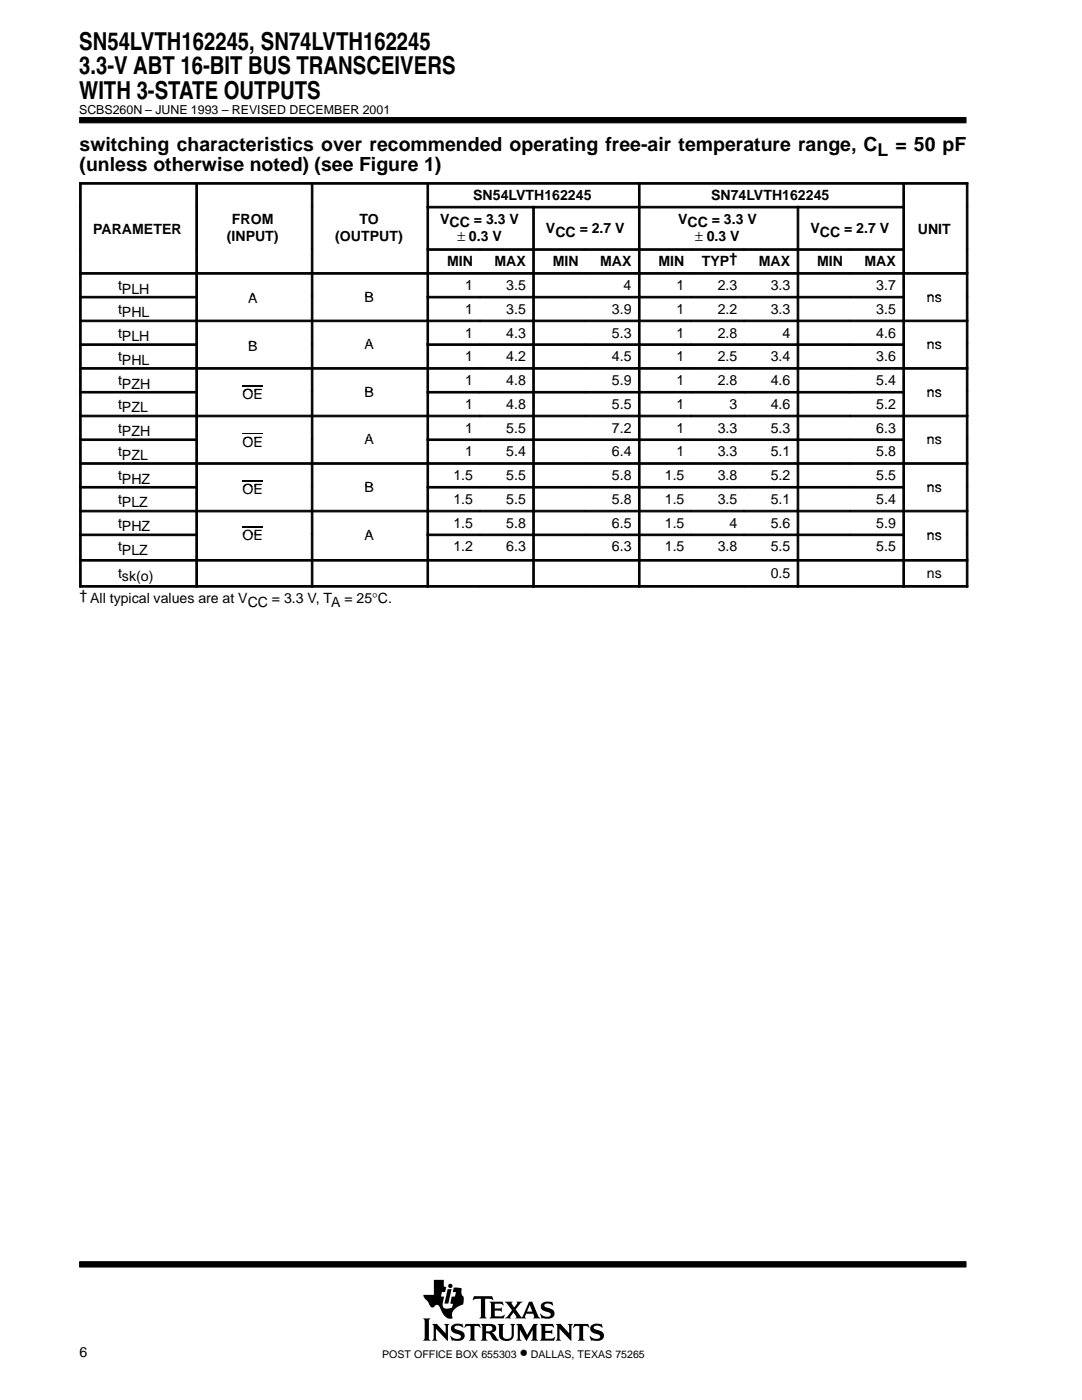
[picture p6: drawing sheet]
<svg xmlns="http://www.w3.org/2000/svg" width="216mm" height="279mm" viewBox="0 0 216 279" stroke-linecap="round" stroke-linejoin="round" font-family="sans-serif">
<g fill="#000" stroke="#000" stroke-width=".2">
<path d="M15.9 23.5h176.9v1h-176.9z" fill-rule="evenodd"/>
<path d="M15.9 251.8h176.9v1.1h-176.9z" fill-rule="evenodd"/>
</g>
<g fill="#000">
<path d="M89.3 257.3h.8l-.6 2.9h-.8z"/>
<path d="M84.4 263.1h1.5l-.3 .4v3.7l.3 .4h-1.5l.3-.6v-3.4z" fill-rule="evenodd"/>
<path d="M86.2 264.2h1l1.7 1.9v-1.5l-.3-.4h1.1l-.3 .4v3l-2.4-2.4v2l.3 .4h-1.1l.3-.6v-2.3z" fill-rule="evenodd"/>
<path d="M86.6 255.4h2v1.3l.4 .2-.2 1h-.6l-.2 .9h.6l-.2 1.1a1.11 1.11 0 0 0 .3 1.2l.6 .1 .9-.3 .2-.7-.5-.1 .2-1.3h.7l.2-.9h-.7l.3-1 1.5 .2v1l.1 .4 .3 .3v.9a.54 .54 0 0 1-.4 .7l-.4 .2a2.35 2.35 0 0 0-1.5 1.6v.4a.29 .29 0 0 1 .1 .3 .29 .29 0 0 1-.2 .3h-.1a2.21 2.21 0 0 1-2-1.9l-.1-.1a.68 .68 0 0 0-.5-.7 .68 .68 0 0 0-.8 .4 .88 .88 0 0 1-1.1-.9l-.8-.9-.2-.7h2.1z" fill-rule="evenodd"/>
<path d="M90.2 264.5a2.17 2.17 0 0 1 1.9-.2l.1-.1 .3 .8-.8-.4h-.7a.36 .36 0 0 0-.3 .4 .36 .36 0 0 0 .4 .3l.3 .1a1.19 1.19 0 0 1 1.3 1.5l-.1 .1a1.23 1.23 0 0 1-1.1 .6l-1.1-.1-.2 .1-.4-1h.1a1.37 1.37 0 0 0 2.1 .3 .6 .6 0 0 0-.8-.7 1.08 1.08 0 0 1-1-.5 1.08 1.08 0 0 1 0-1.1z" fill-rule="evenodd"/>
<path d="M92.9 264.2h2.8l.2 .8-.5-.4h-.6l-.1 .2v2.4l.3 .4h-1.4l.2-.3 .1-.3v-2.3l-.7-.1-.6 .4z" fill-rule="evenodd"/>
<path d="M94.6 258.7h3.6l.2 .8-.7-.3-.9 .1v3.4l.3 .4h-1.4l.3-.4v-3.4l-1-.1-.7 .3z" fill-rule="evenodd"/>
<path d="M95.9 264.2h2.1a.85 .85 0 0 1 1 .8 .85 .85 0 0 1-.9 .9l.4 .3 .7 1 .4 .2-.2 .1a1.11 1.11 0 0 1-1.4-.9l-.3-.4-.7-.1v1l.3 .5h-1.4l.3-.6v-2.3z" fill-rule="evenodd"/>
<path d="M97.7 259.8h2.6l.2 .7-.7-.3-1.1 .1v.8h1.1l.3-.2v.9l-.3-.2h-1.1v1l.1 .1h1.3l.5-.3h.1l-.2 .7h-2.8l.3-.5v-2.3z" fill-rule="evenodd"/>
<path d="M99.3 264.2h1.3l-.3 .4 .1 2.2 .2 .3 .8 .1a.73 .73 0 0 0 .7-.8v-1.8l-.3-.4h1l-.3 .4v1.9a1.56 1.56 0 0 1-1.3 1.2 1.56 1.56 0 0 1-1.5-.7l-.1-2.4z" fill-rule="evenodd"/>
<path d="M103 264.2h1.1l1.1 2.2 1.2-2.2h.9l-.3 .4v2.6l.4 .4h-1.4l.3-.4v-1.8l-1.3 2.2-1.3-2.2v1.7l.4 .5h-1.1l.3-.6v-2.3z" fill-rule="evenodd"/>
<path d="M100.7 259.8h1.6l-.2 .4 .5 .7 .6-.8-.1-.3h1.2l-.5 .3-.9 1.2 1 1.5a.22 .22 0 0 0 .3 .1 .22 .22 0 0 0 .1-.3l1.3-2.8h.6l1.2 2.9 .4 .4-1.4-.1a.24 .24 0 0 0 .2-.1 .24 .24 0 0 0 0-.3l-.2-.4h-1.4l-.3 .6 .3 .3h-2.2l.2-.3-.5-.9-.7 .9 .2 .3h-1.3l.5-.4 1-1.2z" fill-rule="evenodd"/>
<path d="M108.1 260.2l.1-.1a1.88 1.88 0 0 1 1.4-.3l.4 .1 .2-.2 .2 .8-1.1-.4a.44 .44 0 0 0-.7 .4 .44 .44 0 0 0 .6 .5 1.34 1.34 0 0 1 1.4 1.3 1.13 1.13 0 0 1-1.1 .9h-.8a.37 .37 0 0 0-.6 0l-.3-1h.1l.6 .5 .8 .1a.47 .47 0 0 0 .6-.5 .47 .47 0 0 0-.5-.4l-.2-.1a1.11 1.11 0 0 1-1.2-1.5z" fill-rule="evenodd"/>
<path d="M107.7 264.2h2.6l.2 .8-.6-.4-1.1 .1v.9h1l.4-.3v1l-.3-.3h-1.1v1.1h1.4l.5-.3-.2 .8h-2.8l.3-.6v-2.3z" fill-rule="evenodd"/>
<path d="M110.9 264.2h1l1.7 1.9v-1.5l-.3-.4h1l-.3 .4v3l-2.4-2.4v2l.3 .4h-1l.3-.4v-2.6z" fill-rule="evenodd"/>
<path d="M114.6 264.2h2.8l.2 .8-.5-.4h-.6l-.1 .2v2.4l.3 .4h-1.4l.3-.4v-2.4l-.1-.2h-.6l-.6 .4z" fill-rule="evenodd"/>
<path d="M118 264.5a2.12 2.12 0 0 1 1.9-.2l.1-.1 .3 .8-.8-.4h-.7a.35 .35 0 0 0-.3 .3 .35 .35 0 0 0 .2 .4l.5 .1a1.16 1.16 0 0 1 1.2 1.6 1.23 1.23 0 0 1-1.1 .6l-1.1-.1-.2 .1-.4-1 .9 .5 .7 .1a.47 .47 0 0 0 .6-.4 .47 .47 0 0 0-.6-.5 1.28 1.28 0 0 1-1.4-1.4z" fill-rule="evenodd"/>
<circle cx="89.9" cy="256.6" r=".43"/>
</g>
<g fill="#fff">
<path d="M105.7 260.4l.5 1.4h-1z"/>
<path d="M97 264.7l.6-.1a.56 .56 0 0 1 .7 .5 .56 .56 0 0 1-.7 .6h-.6z" fill-rule="evenodd"/>
</g>
<g fill="#000" stroke="#000" stroke-width=".2">
<path d="M15.9 36.4h.3v4.8h-.3z" fill-rule="evenodd"/>
<path d="M15.9 36.4h23.2v.4h-23.2z" fill-rule="evenodd"/>
<path d="M39.1 36.4h.3v4.8h-.3z" fill-rule="evenodd"/>
<path d="M39.1 36.4h23v.4h-23z" fill-rule="evenodd"/>
<path d="M62.1 36.4h.3v4.8h-.3z" fill-rule="evenodd"/>
<path d="M62.1 36.4h23.1v.4h-23.1z" fill-rule="evenodd"/>
<path d="M85.2 36.4h.3v4.8h-.3z" fill-rule="evenodd"/>
<path d="M85.2 36.4h42.2v.4h-42.2z" fill-rule="evenodd"/>
<path d="M127.4 36.4h.3v4.8h-.3z" fill-rule="evenodd"/>
<path d="M127.4 36.4h52.7v.4h-52.7z" fill-rule="evenodd"/>
<path d="M180.2 36.4h.3v4.8h-.3z" fill-rule="evenodd"/>
<path d="M180.2 36.4h12.9v.4h-12.9z" fill-rule="evenodd"/>
<path d="M192.8 36.4h.3v4.8h-.3z" fill-rule="evenodd"/>
<path d="M15.9 41.2h.3v8.4h-.3z" fill-rule="evenodd"/>
<path d="M15.9 49.6h.3v4.8h-.3z" fill-rule="evenodd"/>
<path d="M15.9 54.4h.3v4.7h-.3z" fill-rule="evenodd"/>
<path d="M15.9 54.4h23.2v.3h-23.2z" fill-rule="evenodd"/>
<path d="M15.9 59.1h.3v4.8h-.3z" fill-rule="evenodd"/>
<path d="M15.9 59.1h23.2v.4h-23.2z" fill-rule="evenodd"/>
<path d="M39.1 41.2h.3v8.4h-.3z" fill-rule="evenodd"/>
<path d="M39.1 49.6h.3v4.8h-.3z" fill-rule="evenodd"/>
<path d="M39.1 54.4h.3v4.7h-.3z" fill-rule="evenodd"/>
<path d="M39.1 54.4h23v.3h-23z" fill-rule="evenodd"/>
<path d="M39.1 59.1h.3v4.8h-.3z" fill-rule="evenodd"/>
<path d="M62.1 41.2h.3v8.4h-.3z" fill-rule="evenodd"/>
<path d="M62.1 49.6h.3v4.8h-.3z" fill-rule="evenodd"/>
<path d="M62.1 54.4h.3v4.7h-.3z" fill-rule="evenodd"/>
<path d="M62.1 54.4h23.1v.3h-23.1z" fill-rule="evenodd"/>
<path d="M62.1 59.1h.3v4.8h-.3z" fill-rule="evenodd"/>
<path d="M85.2 41.2h.3v8.4h-.3z" fill-rule="evenodd"/>
<path d="M85.2 41.2h21.1v.3h-21.1z" fill-rule="evenodd"/>
<path d="M85.2 49.6h.3v4.8h-.3z" fill-rule="evenodd"/>
<path d="M85.2 49.6h10.5v.4h-10.5z" fill-rule="evenodd"/>
<path d="M85.2 54.4h.3v4.7h-.3z" fill-rule="evenodd"/>
<path d="M85.2 54.4h10.5v.3h-10.5z" fill-rule="evenodd"/>
<path d="M85.2 59.1h.3v4.8h-.3z" fill-rule="evenodd"/>
<path d="M85.2 59.1h10.5v.4h-10.5z" fill-rule="evenodd"/>
<path d="M95.8 49.6h10.5v.4h-10.5z" fill-rule="evenodd"/>
<path d="M95.8 54.4h10.5v.3h-10.5z" fill-rule="evenodd"/>
<path d="M95.8 59.1h10.5v.4h-10.5z" fill-rule="evenodd"/>
<path d="M106.3 41.2h.3v8.4h-.3z" fill-rule="evenodd"/>
<path d="M106.3 41.2h21.1v.3h-21.1z" fill-rule="evenodd"/>
<path d="M106.3 49.6h.3v4.8h-.3z" fill-rule="evenodd"/>
<path d="M106.3 49.6h10.5v.4h-10.5z" fill-rule="evenodd"/>
<path d="M106.3 54.4h.3v4.7h-.3z" fill-rule="evenodd"/>
<path d="M106.3 54.4h10.5v.3h-10.5z" fill-rule="evenodd"/>
<path d="M106.3 59.1h.3v4.8h-.3z" fill-rule="evenodd"/>
<path d="M106.3 59.1h10.5v.4h-10.5z" fill-rule="evenodd"/>
<path d="M116.8 49.6h10.6v.4h-10.6z" fill-rule="evenodd"/>
<path d="M116.8 54.4h10.6v.3h-10.6z" fill-rule="evenodd"/>
<path d="M116.8 59.1h10.6v.4h-10.6z" fill-rule="evenodd"/>
<path d="M127.4 41.2h.3v8.4h-.3z" fill-rule="evenodd"/>
<path d="M127.4 41.2h31.6v.3h-31.6z" fill-rule="evenodd"/>
<path d="M127.4 49.6h.3v4.8h-.3z" fill-rule="evenodd"/>
<path d="M127.4 49.6h10.5v.4h-10.5z" fill-rule="evenodd"/>
<path d="M127.4 54.4h.3v4.7h-.3z" fill-rule="evenodd"/>
<path d="M127.4 54.4h10.5v.3h-10.5z" fill-rule="evenodd"/>
<path d="M127.4 59.1h.3v4.8h-.3z" fill-rule="evenodd"/>
<path d="M127.4 59.1h10.5v.4h-10.5z" fill-rule="evenodd"/>
<path d="M138 49.6h10.5v.4h-10.5z" fill-rule="evenodd"/>
<path d="M138 54.4h10.5v.3h-10.5z" fill-rule="evenodd"/>
<path d="M138 59.1h10.5v.4h-10.5z" fill-rule="evenodd"/>
<path d="M148.5 49.6h10.5v.4h-10.5z" fill-rule="evenodd"/>
<path d="M148.5 54.4h10.5v.3h-10.5z" fill-rule="evenodd"/>
<path d="M148.5 59.1h10.5v.4h-10.5z" fill-rule="evenodd"/>
<path d="M159.1 41.2h.3v8.4h-.3z" fill-rule="evenodd"/>
<path d="M159.1 41.2h21v.3h-21z" fill-rule="evenodd"/>
<path d="M159.1 49.6h.3v4.8h-.3z" fill-rule="evenodd"/>
<path d="M159.1 49.6h10.5v.4h-10.5z" fill-rule="evenodd"/>
<path d="M159.1 54.4h.3v4.7h-.3z" fill-rule="evenodd"/>
<path d="M159.1 54.4h10.5v.3h-10.5z" fill-rule="evenodd"/>
<path d="M159.1 59.1h.3v4.8h-.3z" fill-rule="evenodd"/>
<path d="M159.1 59.1h10.5v.4h-10.5z" fill-rule="evenodd"/>
<path d="M169.6 49.6h10.5v.4h-10.5z" fill-rule="evenodd"/>
<path d="M169.6 54.4h10.5v.3h-10.5z" fill-rule="evenodd"/>
<path d="M169.6 59.1h10.5v.4h-10.5z" fill-rule="evenodd"/>
<path d="M180.2 41.2h.3v8.4h-.3z" fill-rule="evenodd"/>
<path d="M180.2 49.6h.3v4.8h-.3z" fill-rule="evenodd"/>
<path d="M180.2 54.4h.3v4.7h-.3z" fill-rule="evenodd"/>
<path d="M180.2 54.4h12.9v.3h-12.9z" fill-rule="evenodd"/>
<path d="M180.2 59.1h.3v4.8h-.3z" fill-rule="evenodd"/>
<path d="M192.8 41.2h.3v8.4h-.3z" fill-rule="evenodd"/>
<path d="M192.8 49.6h.3v4.8h-.3z" fill-rule="evenodd"/>
<path d="M192.8 54.4h.3v4.7h-.3z" fill-rule="evenodd"/>
<path d="M192.8 59.1h.3v4.8h-.3z" fill-rule="evenodd"/>
<path d="M15.9 63.9h.3v4.7h-.3z" fill-rule="evenodd"/>
<path d="M15.9 63.9h23.2v.3h-23.2z" fill-rule="evenodd"/>
<path d="M15.9 68.6h.3v4.7h-.3z" fill-rule="evenodd"/>
<path d="M15.9 68.6h23.2v.3h-23.2z" fill-rule="evenodd"/>
<path d="M15.9 73.4h.3v4.7h-.3z" fill-rule="evenodd"/>
<path d="M15.9 73.4h23.2v.3h-23.2z" fill-rule="evenodd"/>
<path d="M15.9 78.1h.3v4.7h-.3z" fill-rule="evenodd"/>
<path d="M15.9 78.1h23.2v.3h-23.2z" fill-rule="evenodd"/>
<path d="M39.1 63.9h.3v4.7h-.3z" fill-rule="evenodd"/>
<path d="M39.1 63.9h23v.3h-23z" fill-rule="evenodd"/>
<path d="M39.1 68.6h.3v4.7h-.3z" fill-rule="evenodd"/>
<path d="M39.1 73.4h.3v4.7h-.3z" fill-rule="evenodd"/>
<path d="M39.1 73.4h23v.3h-23z" fill-rule="evenodd"/>
<path d="M39.1 78.1h.3v4.7h-.3z" fill-rule="evenodd"/>
<path d="M62.1 63.9h.3v4.7h-.3z" fill-rule="evenodd"/>
<path d="M62.1 63.9h23.1v.3h-23.1z" fill-rule="evenodd"/>
<path d="M62.1 68.6h.3v4.7h-.3z" fill-rule="evenodd"/>
<path d="M62.1 73.4h.3v4.7h-.3z" fill-rule="evenodd"/>
<path d="M62.1 73.4h23.1v.3h-23.1z" fill-rule="evenodd"/>
<path d="M62.1 78.1h.3v4.7h-.3z" fill-rule="evenodd"/>
<path d="M85.2 63.9h.3v4.7h-.3z" fill-rule="evenodd"/>
<path d="M85.2 63.9h10.5v.3h-10.5z" fill-rule="evenodd"/>
<path d="M85.2 68.6h.3v4.7h-.3z" fill-rule="evenodd"/>
<path d="M85.2 68.6h10.5v.3h-10.5z" fill-rule="evenodd"/>
<path d="M85.2 73.4h.3v4.7h-.3z" fill-rule="evenodd"/>
<path d="M85.2 73.4h10.5v.3h-10.5z" fill-rule="evenodd"/>
<path d="M85.2 78.1h.3v4.7h-.3z" fill-rule="evenodd"/>
<path d="M85.2 78.1h10.5v.3h-10.5z" fill-rule="evenodd"/>
<path d="M95.8 63.9h10.5v.3h-10.5z" fill-rule="evenodd"/>
<path d="M95.8 68.6h10.5v.3h-10.5z" fill-rule="evenodd"/>
<path d="M95.8 73.4h10.5v.3h-10.5z" fill-rule="evenodd"/>
<path d="M95.8 78.1h10.5v.3h-10.5z" fill-rule="evenodd"/>
<path d="M106.3 63.9h.3v4.7h-.3z" fill-rule="evenodd"/>
<path d="M106.3 63.9h10.5v.3h-10.5z" fill-rule="evenodd"/>
<path d="M106.3 68.6h.3v4.7h-.3z" fill-rule="evenodd"/>
<path d="M106.3 68.6h10.5v.3h-10.5z" fill-rule="evenodd"/>
<path d="M106.3 73.4h.3v4.7h-.3z" fill-rule="evenodd"/>
<path d="M106.3 73.4h10.5v.3h-10.5z" fill-rule="evenodd"/>
<path d="M106.3 78.1h.3v4.7h-.3z" fill-rule="evenodd"/>
<path d="M106.3 78.1h10.5v.3h-10.5z" fill-rule="evenodd"/>
<path d="M116.8 63.9h10.6v.3h-10.6z" fill-rule="evenodd"/>
<path d="M116.8 68.6h10.6v.3h-10.6z" fill-rule="evenodd"/>
<path d="M116.8 73.4h10.6v.3h-10.6z" fill-rule="evenodd"/>
<path d="M116.8 78.1h10.6v.3h-10.6z" fill-rule="evenodd"/>
<path d="M127.4 63.9h.3v4.7h-.3z" fill-rule="evenodd"/>
<path d="M127.4 63.9h10.5v.3h-10.5z" fill-rule="evenodd"/>
<path d="M127.4 68.6h.3v4.7h-.3z" fill-rule="evenodd"/>
<path d="M127.4 68.6h10.5v.3h-10.5z" fill-rule="evenodd"/>
<path d="M127.4 73.4h.3v4.7h-.3z" fill-rule="evenodd"/>
<path d="M127.4 73.4h10.5v.3h-10.5z" fill-rule="evenodd"/>
<path d="M127.4 78.1h.3v4.7h-.3z" fill-rule="evenodd"/>
<path d="M127.4 78.1h10.5v.3h-10.5z" fill-rule="evenodd"/>
<path d="M138 63.9h10.5v.3h-10.5z" fill-rule="evenodd"/>
<path d="M138 68.6h10.5v.3h-10.5z" fill-rule="evenodd"/>
<path d="M138 73.4h10.5v.3h-10.5z" fill-rule="evenodd"/>
<path d="M138 78.1h10.5v.3h-10.5z" fill-rule="evenodd"/>
<path d="M148.5 63.9h10.5v.3h-10.5z" fill-rule="evenodd"/>
<path d="M148.5 68.6h10.5v.3h-10.5z" fill-rule="evenodd"/>
<path d="M148.5 73.4h10.5v.3h-10.5z" fill-rule="evenodd"/>
<path d="M148.5 78.1h10.5v.3h-10.5z" fill-rule="evenodd"/>
<path d="M159.1 63.9h.3v4.7h-.3z" fill-rule="evenodd"/>
<path d="M159.1 63.9h10.5v.3h-10.5z" fill-rule="evenodd"/>
<path d="M159.1 68.6h.3v4.7h-.3z" fill-rule="evenodd"/>
<path d="M159.1 68.6h10.5v.3h-10.5z" fill-rule="evenodd"/>
<path d="M159.1 73.4h.3v4.7h-.3z" fill-rule="evenodd"/>
<path d="M159.1 73.4h10.5v.3h-10.5z" fill-rule="evenodd"/>
<path d="M159.1 78.1h.3v4.7h-.3z" fill-rule="evenodd"/>
<path d="M159.1 78.1h10.5v.3h-10.5z" fill-rule="evenodd"/>
<path d="M169.6 63.9h10.5v.3h-10.5z" fill-rule="evenodd"/>
<path d="M169.6 68.6h10.5v.3h-10.5z" fill-rule="evenodd"/>
<path d="M169.6 73.4h10.5v.3h-10.5z" fill-rule="evenodd"/>
<path d="M169.6 78.1h10.5v.3h-10.5z" fill-rule="evenodd"/>
<path d="M180.2 63.9h.3v4.7h-.3z" fill-rule="evenodd"/>
<path d="M180.2 63.9h12.9v.3h-12.9z" fill-rule="evenodd"/>
<path d="M180.2 68.6h.3v4.7h-.3z" fill-rule="evenodd"/>
<path d="M180.2 73.4h.3v4.7h-.3z" fill-rule="evenodd"/>
<path d="M180.2 73.4h12.9v.3h-12.9z" fill-rule="evenodd"/>
<path d="M180.2 78.1h.3v4.7h-.3z" fill-rule="evenodd"/>
<path d="M192.8 63.9h.3v4.7h-.3z" fill-rule="evenodd"/>
<path d="M192.8 68.6h.3v4.7h-.3z" fill-rule="evenodd"/>
<path d="M192.8 73.4h.3v4.7h-.3z" fill-rule="evenodd"/>
<path d="M192.8 78.1h.3v4.7h-.3z" fill-rule="evenodd"/>
<path d="M15.9 82.9h.3v4.7h-.3z" fill-rule="evenodd"/>
<path d="M15.9 82.9h23.2v.3h-23.2z" fill-rule="evenodd"/>
<path d="M15.9 87.6h.3v4.7h-.3z" fill-rule="evenodd"/>
<path d="M15.9 87.6h23.2v.3h-23.2z" fill-rule="evenodd"/>
<path d="M15.9 92.3h.3v4.8h-.3z" fill-rule="evenodd"/>
<path d="M15.9 92.3h23.2v.4h-23.2z" fill-rule="evenodd"/>
<path d="M15.9 97.1h.3v4.7h-.3z" fill-rule="evenodd"/>
<path d="M15.9 97.1h23.2v.3h-23.2z" fill-rule="evenodd"/>
<path d="M39.1 82.9h.3v4.7h-.3z" fill-rule="evenodd"/>
<path d="M39.1 82.9h23v.3h-23z" fill-rule="evenodd"/>
<path d="M39.1 87.6h.3v4.7h-.3z" fill-rule="evenodd"/>
<path d="M39.1 92.3h.3v4.8h-.3z" fill-rule="evenodd"/>
<path d="M39.1 92.3h23v.4h-23z" fill-rule="evenodd"/>
<path d="M39.1 97.1h.3v4.7h-.3z" fill-rule="evenodd"/>
<path d="M62.1 82.9h.3v4.7h-.3z" fill-rule="evenodd"/>
<path d="M62.1 82.9h23.1v.3h-23.1z" fill-rule="evenodd"/>
<path d="M62.1 87.6h.3v4.7h-.3z" fill-rule="evenodd"/>
<path d="M62.1 92.3h.3v4.8h-.3z" fill-rule="evenodd"/>
<path d="M62.1 92.3h23.1v.4h-23.1z" fill-rule="evenodd"/>
<path d="M62.1 97.1h.3v4.7h-.3z" fill-rule="evenodd"/>
<path d="M85.2 82.9h.3v4.7h-.3z" fill-rule="evenodd"/>
<path d="M85.2 82.9h10.5v.3h-10.5z" fill-rule="evenodd"/>
<path d="M85.2 87.6h.3v4.7h-.3z" fill-rule="evenodd"/>
<path d="M85.2 87.6h10.5v.3h-10.5z" fill-rule="evenodd"/>
<path d="M85.2 92.3h.3v4.8h-.3z" fill-rule="evenodd"/>
<path d="M85.2 92.3h10.5v.4h-10.5z" fill-rule="evenodd"/>
<path d="M85.2 97.1h.3v4.7h-.3z" fill-rule="evenodd"/>
<path d="M85.2 97.1h10.5v.3h-10.5z" fill-rule="evenodd"/>
<path d="M95.8 82.9h10.5v.3h-10.5z" fill-rule="evenodd"/>
<path d="M95.8 87.6h10.5v.3h-10.5z" fill-rule="evenodd"/>
<path d="M95.8 92.3h10.5v.4h-10.5z" fill-rule="evenodd"/>
<path d="M95.8 97.1h10.5v.3h-10.5z" fill-rule="evenodd"/>
<path d="M106.3 82.9h.3v4.7h-.3z" fill-rule="evenodd"/>
<path d="M106.3 82.9h10.5v.3h-10.5z" fill-rule="evenodd"/>
<path d="M106.3 87.6h.3v4.7h-.3z" fill-rule="evenodd"/>
<path d="M106.3 87.6h10.5v.3h-10.5z" fill-rule="evenodd"/>
<path d="M106.3 92.3h.3v4.8h-.3z" fill-rule="evenodd"/>
<path d="M106.3 92.3h10.5v.4h-10.5z" fill-rule="evenodd"/>
<path d="M106.3 97.1h.3v4.7h-.3z" fill-rule="evenodd"/>
<path d="M106.3 97.1h10.5v.3h-10.5z" fill-rule="evenodd"/>
<path d="M116.8 82.9h10.6v.3h-10.6z" fill-rule="evenodd"/>
<path d="M116.8 87.6h10.6v.3h-10.6z" fill-rule="evenodd"/>
<path d="M116.8 92.3h10.6v.4h-10.6z" fill-rule="evenodd"/>
<path d="M116.8 97.1h10.6v.3h-10.6z" fill-rule="evenodd"/>
<path d="M127.4 82.9h.3v4.7h-.3z" fill-rule="evenodd"/>
<path d="M127.4 82.9h10.5v.3h-10.5z" fill-rule="evenodd"/>
<path d="M127.4 87.6h.3v4.7h-.3z" fill-rule="evenodd"/>
<path d="M127.4 87.6h10.5v.3h-10.5z" fill-rule="evenodd"/>
<path d="M127.4 92.3h.3v4.8h-.3z" fill-rule="evenodd"/>
<path d="M127.4 92.3h10.5v.4h-10.5z" fill-rule="evenodd"/>
<path d="M127.4 97.1h.3v4.7h-.3z" fill-rule="evenodd"/>
<path d="M127.4 97.1h10.5v.3h-10.5z" fill-rule="evenodd"/>
<path d="M138 82.9h10.5v.3h-10.5z" fill-rule="evenodd"/>
<path d="M138 87.6h10.5v.3h-10.5z" fill-rule="evenodd"/>
<path d="M138 92.3h10.5v.4h-10.5z" fill-rule="evenodd"/>
<path d="M138 97.1h10.5v.3h-10.5z" fill-rule="evenodd"/>
<path d="M148.5 82.9h10.5v.3h-10.5z" fill-rule="evenodd"/>
<path d="M148.5 87.6h10.5v.3h-10.5z" fill-rule="evenodd"/>
<path d="M148.5 92.3h10.5v.4h-10.5z" fill-rule="evenodd"/>
<path d="M148.5 97.1h10.5v.3h-10.5z" fill-rule="evenodd"/>
<path d="M159.1 82.9h.3v4.7h-.3z" fill-rule="evenodd"/>
<path d="M159.1 82.9h10.5v.3h-10.5z" fill-rule="evenodd"/>
<path d="M159.1 87.6h.3v4.7h-.3z" fill-rule="evenodd"/>
<path d="M159.1 87.6h10.5v.3h-10.5z" fill-rule="evenodd"/>
<path d="M159.1 92.3h.3v4.8h-.3z" fill-rule="evenodd"/>
<path d="M159.1 92.3h10.5v.4h-10.5z" fill-rule="evenodd"/>
<path d="M159.1 97.1h.3v4.7h-.3z" fill-rule="evenodd"/>
<path d="M159.1 97.1h10.5v.3h-10.5z" fill-rule="evenodd"/>
<path d="M169.6 82.9h10.5v.3h-10.5z" fill-rule="evenodd"/>
<path d="M169.6 87.6h10.5v.3h-10.5z" fill-rule="evenodd"/>
<path d="M169.6 92.3h10.5v.4h-10.5z" fill-rule="evenodd"/>
<path d="M169.6 97.1h10.5v.3h-10.5z" fill-rule="evenodd"/>
<path d="M180.2 82.9h.3v4.7h-.3z" fill-rule="evenodd"/>
<path d="M180.2 82.9h12.9v.3h-12.9z" fill-rule="evenodd"/>
<path d="M180.2 87.6h.3v4.7h-.3z" fill-rule="evenodd"/>
<path d="M180.2 92.3h.3v4.8h-.3z" fill-rule="evenodd"/>
<path d="M180.2 92.3h12.9v.4h-12.9z" fill-rule="evenodd"/>
<path d="M180.2 97.1h.3v4.7h-.3z" fill-rule="evenodd"/>
<path d="M192.8 82.9h.3v4.7h-.3z" fill-rule="evenodd"/>
<path d="M192.8 87.6h.3v4.7h-.3z" fill-rule="evenodd"/>
<path d="M192.8 92.3h.3v4.8h-.3z" fill-rule="evenodd"/>
<path d="M192.8 97.1h.3v4.7h-.3z" fill-rule="evenodd"/>
<path d="M15.9 101.8h.3v4.8h-.3z" fill-rule="evenodd"/>
<path d="M15.9 101.8h23.2v.4h-23.2z" fill-rule="evenodd"/>
<path d="M15.9 106.6h.3v5h-.3z" fill-rule="evenodd"/>
<path d="M15.9 106.6h23.2v.3h-23.2z" fill-rule="evenodd"/>
<path d="M15.9 111.7h.3v5.5h-.3z" fill-rule="evenodd"/>
<path d="M15.9 111.7h23.2v.3h-23.2z" fill-rule="evenodd"/>
<path d="M15.9 116.9h23.2v.3h-23.2z" fill-rule="evenodd"/>
<path d="M39.1 101.8h.3v4.8h-.3z" fill-rule="evenodd"/>
<path d="M39.1 101.8h23v.4h-23z" fill-rule="evenodd"/>
<path d="M39.1 106.6h.3v5h-.3z" fill-rule="evenodd"/>
<path d="M39.1 111.7h.3v5.5h-.3z" fill-rule="evenodd"/>
<path d="M39.1 111.7h23v.3h-23z" fill-rule="evenodd"/>
<path d="M39.1 116.9h23v.3h-23z" fill-rule="evenodd"/>
<path d="M62.1 101.8h.3v4.8h-.3z" fill-rule="evenodd"/>
<path d="M62.1 101.8h23.1v.4h-23.1z" fill-rule="evenodd"/>
<path d="M62.1 106.6h.3v5h-.3z" fill-rule="evenodd"/>
<path d="M62.1 111.7h.3v5.5h-.3z" fill-rule="evenodd"/>
<path d="M62.1 111.7h23.1v.3h-23.1z" fill-rule="evenodd"/>
<path d="M62.1 116.9h23.1v.3h-23.1z" fill-rule="evenodd"/>
<path d="M85.2 101.8h.3v4.8h-.3z" fill-rule="evenodd"/>
<path d="M85.2 101.8h10.5v.4h-10.5z" fill-rule="evenodd"/>
<path d="M85.2 106.6h.3v5h-.3z" fill-rule="evenodd"/>
<path d="M85.2 106.6h10.5v.3h-10.5z" fill-rule="evenodd"/>
<path d="M85.2 111.7h.3v5.5h-.3z" fill-rule="evenodd"/>
<path d="M85.2 111.7h10.5v.3h-10.5z" fill-rule="evenodd"/>
<path d="M85.2 116.9h10.5v.3h-10.5z" fill-rule="evenodd"/>
<path d="M95.8 101.8h10.5v.4h-10.5z" fill-rule="evenodd"/>
<path d="M95.8 106.6h10.5v.3h-10.5z" fill-rule="evenodd"/>
<path d="M95.8 111.7h10.5v.3h-10.5z" fill-rule="evenodd"/>
<path d="M95.8 116.9h10.5v.3h-10.5z" fill-rule="evenodd"/>
<path d="M106.3 101.8h.3v4.8h-.3z" fill-rule="evenodd"/>
<path d="M106.3 101.8h10.5v.4h-10.5z" fill-rule="evenodd"/>
<path d="M106.3 106.6h.3v5h-.3z" fill-rule="evenodd"/>
<path d="M106.3 106.6h10.5v.3h-10.5z" fill-rule="evenodd"/>
<path d="M106.3 111.7h.3v5.5h-.3z" fill-rule="evenodd"/>
<path d="M106.3 111.7h10.5v.3h-10.5z" fill-rule="evenodd"/>
<path d="M106.3 116.9h10.5v.3h-10.5z" fill-rule="evenodd"/>
<path d="M116.8 101.8h10.6v.4h-10.6z" fill-rule="evenodd"/>
<path d="M116.8 106.6h10.6v.3h-10.6z" fill-rule="evenodd"/>
<path d="M116.8 111.7h10.6v.3h-10.6z" fill-rule="evenodd"/>
<path d="M116.8 116.9h10.6v.3h-10.6z" fill-rule="evenodd"/>
<path d="M127.4 101.8h.3v4.8h-.3z" fill-rule="evenodd"/>
<path d="M127.4 101.8h10.5v.4h-10.5z" fill-rule="evenodd"/>
<path d="M127.4 106.6h.3v5h-.3z" fill-rule="evenodd"/>
<path d="M127.4 106.6h10.5v.3h-10.5z" fill-rule="evenodd"/>
<path d="M127.4 111.7h.3v5.5h-.3z" fill-rule="evenodd"/>
<path d="M127.4 111.7h10.5v.3h-10.5z" fill-rule="evenodd"/>
<path d="M127.4 116.9h10.5v.3h-10.5z" fill-rule="evenodd"/>
<path d="M138 101.8h10.5v.4h-10.5z" fill-rule="evenodd"/>
<path d="M138 106.6h10.5v.3h-10.5z" fill-rule="evenodd"/>
<path d="M138 111.7h10.5v.3h-10.5z" fill-rule="evenodd"/>
<path d="M138 116.9h10.5v.3h-10.5z" fill-rule="evenodd"/>
<path d="M148.5 101.8h10.5v.4h-10.5z" fill-rule="evenodd"/>
<path d="M148.5 106.6h10.5v.3h-10.5z" fill-rule="evenodd"/>
<path d="M148.5 111.7h10.5v.3h-10.5z" fill-rule="evenodd"/>
<path d="M148.5 116.9h10.5v.3h-10.5z" fill-rule="evenodd"/>
<path d="M159.1 101.8h.3v4.8h-.3z" fill-rule="evenodd"/>
<path d="M159.1 101.8h10.5v.4h-10.5z" fill-rule="evenodd"/>
<path d="M159.1 106.6h.3v5h-.3z" fill-rule="evenodd"/>
<path d="M159.1 106.6h10.5v.3h-10.5z" fill-rule="evenodd"/>
<path d="M159.1 111.7h.3v5.5h-.3z" fill-rule="evenodd"/>
<path d="M159.1 111.7h10.5v.3h-10.5z" fill-rule="evenodd"/>
<path d="M159.1 116.9h10.5v.3h-10.5z" fill-rule="evenodd"/>
<path d="M169.6 101.8h10.5v.4h-10.5z" fill-rule="evenodd"/>
<path d="M169.6 106.6h10.5v.3h-10.5z" fill-rule="evenodd"/>
<path d="M169.6 111.7h10.5v.3h-10.5z" fill-rule="evenodd"/>
<path d="M169.6 116.9h10.5v.3h-10.5z" fill-rule="evenodd"/>
<path d="M180.2 101.8h.3v4.8h-.3z" fill-rule="evenodd"/>
<path d="M180.2 101.8h12.9v.4h-12.9z" fill-rule="evenodd"/>
<path d="M180.2 106.6h.3v5h-.3z" fill-rule="evenodd"/>
<path d="M180.2 111.7h.3v5.5h-.3z" fill-rule="evenodd"/>
<path d="M180.2 111.7h12.9v.3h-12.9z" fill-rule="evenodd"/>
<path d="M180.2 116.9h12.9v.3h-12.9z" fill-rule="evenodd"/>
<path d="M192.8 101.8h.3v4.8h-.3z" fill-rule="evenodd"/>
<path d="M192.8 106.6h.3v5h-.3z" fill-rule="evenodd"/>
<path d="M192.8 111.7h.3v5.5h-.3z" fill-rule="evenodd"/>
</g>
<path d="M48.4 77h4.1M48.4 86.5h4.1M48.4 96h4.1M48.4 105.1h4.1" fill="none" stroke="#000" stroke-width=".25"/>
<g font-size="4.9">
<text x="15.8" y="9.9">SN54LVTH162245, SN74LVTH162245</text>
<text x="15.8" y="14.8">3.3-V ABT 16-BIT BUS TRANSCEIVERS</text>
<text x="15.8" y="19.8">WITH 3-STATE OUTPUTS</text>
</g>
<g font-size="3.9">
<text x="15.9" y="30.2">switching characteristics over recommended operating free-air temperature range, C</text>
<text x="15.9" y="34.1">(unless otherwise noted) (see Figure 1)</text>
</g>
<g font-size="3.5">
<text x="175.1" y="31.2">L = 50 pF</text>
<text x="103.7" y="271">•</text>
</g>
<g font-size="2.8">
<text x="94.4" y="39.9">SN54LVTH162245</text>
<text x="141.9" y="39.9">SN74LVTH162245</text>
<text x="18.6" y="46.7">PARAMETER</text>
<text x="46.3" y="44.6">FROM</text>
<text x="71.7" y="44.6">TO</text>
<text x="87.8" y="44.7">VCC = 3.3 V</text>
<text x="108.9" y="46.5">VCC = 2.7 V</text>
<text x="135.3" y="44.7">VCC = 3.3 V</text>
<text x="161.7" y="46.5">VCC = 2.7 V</text>
<text x="183.1" y="46.7">UNIT</text>
<text x="45.3" y="48.2">(INPUT)</text>
<text x="66.9" y="48.2">(OUTPUT)</text>
<text x="89.2" y="53.1">MIN</text>
<text x="91.3" y="48.2">± 0.3 V</text>
<text x="98.7" y="53.1">MAX</text>
<text x="110.3" y="53.1">MIN</text>
<text x="119.7" y="53.1">MAX</text>
<text x="131.4" y="53.1">MIN</text>
<text x="138.7" y="48.2">± 0.3 V</text>
<text x="140.1" y="53.1">TYP†</text>
<text x="151.4" y="53.1">MAX</text>
<text x="163.1" y="53.1">MIN</text>
<text x="172.5" y="53.1">MAX</text>
<text x="23.6" y="57.9">tPLH</text>
<text x="92.8" y="57.9">1</text>
<text x="101" y="57.9">3.5</text>
<text x="124.4" y="57.9">4</text>
<text x="135" y="57.9">1</text>
<text x="143.2" y="57.9">2.3</text>
<text x="153.8" y="57.9">3.3</text>
<text x="174.9" y="57.9">3.7</text>
<text x="23.6" y="62.6">tPHL</text>
<text x="49.5" y="60.5">A</text>
<text x="72.7" y="60.2">B</text>
<text x="92.8" y="62.6">1</text>
<text x="101" y="62.6">3.5</text>
<text x="122.1" y="62.6">3.9</text>
<text x="135" y="62.6">1</text>
<text x="143.2" y="62.6">2.2</text>
<text x="153.8" y="62.6">3.3</text>
<text x="174.9" y="62.6">3.5</text>
<text x="184.9" y="60.2">ns</text>
<text x="23.6" y="67.4">tPLH</text>
<text x="49.5" y="70">B</text>
<text x="72.7" y="69.7">A</text>
<text x="92.8" y="67.4">1</text>
<text x="101" y="67.4">4.3</text>
<text x="122.1" y="67.4">5.3</text>
<text x="135" y="67.4">1</text>
<text x="143.2" y="67.4">2.8</text>
<text x="156.1" y="67.4">4</text>
<text x="174.9" y="67.4">4.6</text>
<text x="184.9" y="69.7">ns</text>
<text x="23.6" y="72.1">tPHL</text>
<text x="23.6" y="76.8">tPZH</text>
<text x="92.8" y="72.1">1</text>
<text x="92.8" y="76.8">1</text>
<text x="101" y="72.1">4.2</text>
<text x="101" y="76.8">4.8</text>
<text x="122.1" y="72.1">4.5</text>
<text x="122.1" y="76.8">5.9</text>
<text x="135" y="72.1">1</text>
<text x="135" y="76.8">1</text>
<text x="143.2" y="72.1">2.5</text>
<text x="143.2" y="76.8">2.8</text>
<text x="153.8" y="72.1">3.4</text>
<text x="153.8" y="76.8">4.6</text>
<text x="174.9" y="72.1">3.6</text>
<text x="174.9" y="76.8">5.4</text>
<text x="23.6" y="81.6">tPZL</text>
<text x="48.4" y="79.6">OE</text>
<text x="72.7" y="79.2">B</text>
<text x="92.8" y="81.6">1</text>
<text x="101" y="81.6">4.8</text>
<text x="122.1" y="81.6">5.5</text>
<text x="135" y="81.6">1</text>
<text x="145.6" y="81.6">3</text>
<text x="153.8" y="81.6">4.6</text>
<text x="174.9" y="81.6">5.2</text>
<text x="184.9" y="79.2">ns</text>
<text x="23.6" y="86.3">tPZH</text>
<text x="48.4" y="89.1">OE</text>
<text x="72.7" y="88.7">A</text>
<text x="92.8" y="86.3">1</text>
<text x="101" y="86.3">5.5</text>
<text x="122.1" y="86.3">7.2</text>
<text x="135" y="86.3">1</text>
<text x="143.2" y="86.3">3.3</text>
<text x="153.8" y="86.3">5.3</text>
<text x="174.9" y="86.3">6.3</text>
<text x="184.9" y="88.7">ns</text>
<text x="23.6" y="91.1">tPZL</text>
<text x="23.6" y="95.8">tPHZ</text>
<text x="90.5" y="95.8">1.5</text>
<text x="92.8" y="91.1">1</text>
<text x="101" y="91.1">5.4</text>
<text x="101" y="95.8">5.5</text>
<text x="122.1" y="91.1">6.4</text>
<text x="122.1" y="95.8">5.8</text>
<text x="132.7" y="95.8">1.5</text>
<text x="135" y="91.1">1</text>
<text x="143.2" y="91.1">3.3</text>
<text x="143.2" y="95.8">3.8</text>
<text x="153.8" y="91.1">5.1</text>
<text x="153.8" y="95.8">5.2</text>
<text x="174.9" y="91.1">5.8</text>
<text x="174.9" y="95.8">5.5</text>
<text x="23.6" y="100.6">tPLZ</text>
<text x="48.4" y="98.6">OE</text>
<text x="72.7" y="98.2">B</text>
<text x="90.5" y="100.6">1.5</text>
<text x="101" y="100.6">5.5</text>
<text x="122.1" y="100.6">5.8</text>
<text x="132.7" y="100.6">1.5</text>
<text x="143.2" y="100.6">3.5</text>
<text x="153.8" y="100.6">5.1</text>
<text x="174.9" y="100.6">5.4</text>
<text x="184.9" y="98.2">ns</text>
<text x="23.6" y="105.3">tPHZ</text>
<text x="48.4" y="107.8">OE</text>
<text x="72.7" y="107.7">A</text>
<text x="90.5" y="105.3">1.5</text>
<text x="101" y="105.3">5.8</text>
<text x="122.1" y="105.3">6.5</text>
<text x="132.7" y="105.3">1.5</text>
<text x="145.6" y="105.3">4</text>
<text x="153.8" y="105.3">5.6</text>
<text x="174.9" y="105.3">5.9</text>
<text x="184.9" y="107.7">ns</text>
<text x="23.6" y="110">tPLZ</text>
<text x="90.5" y="110">1.2</text>
<text x="101" y="110">6.3</text>
<text x="122.1" y="110">6.3</text>
<text x="132.7" y="110">1.5</text>
<text x="143.2" y="110">3.8</text>
<text x="153.8" y="110">5.5</text>
<text x="174.9" y="110">5.5</text>
<text x="15.9" y="119.7">† All typical values are at V</text>
<text x="23.6" y="115.3">tsk(o)</text>
<text x="153.8" y="115.3">0.5</text>
<text x="184.9" y="115.3">ns</text>
<text x="49.4" y="121.1">CC = 3.3 V, TA = 25°C.</text>
<text x="15.9" y="270.8">6</text>
</g>
<text font-size="2.5" x="15.8" y="22.7">SCBS260N – JUNE 1993 – REVISED DECEMBER 2001</text>
<g font-size="2.1">
<text x="76.3" y="271">POST OFFICE BOX 655303</text>
<text x="105.9" y="271">DALLAS, TEXAS 75265</text>
</g>
</svg>
